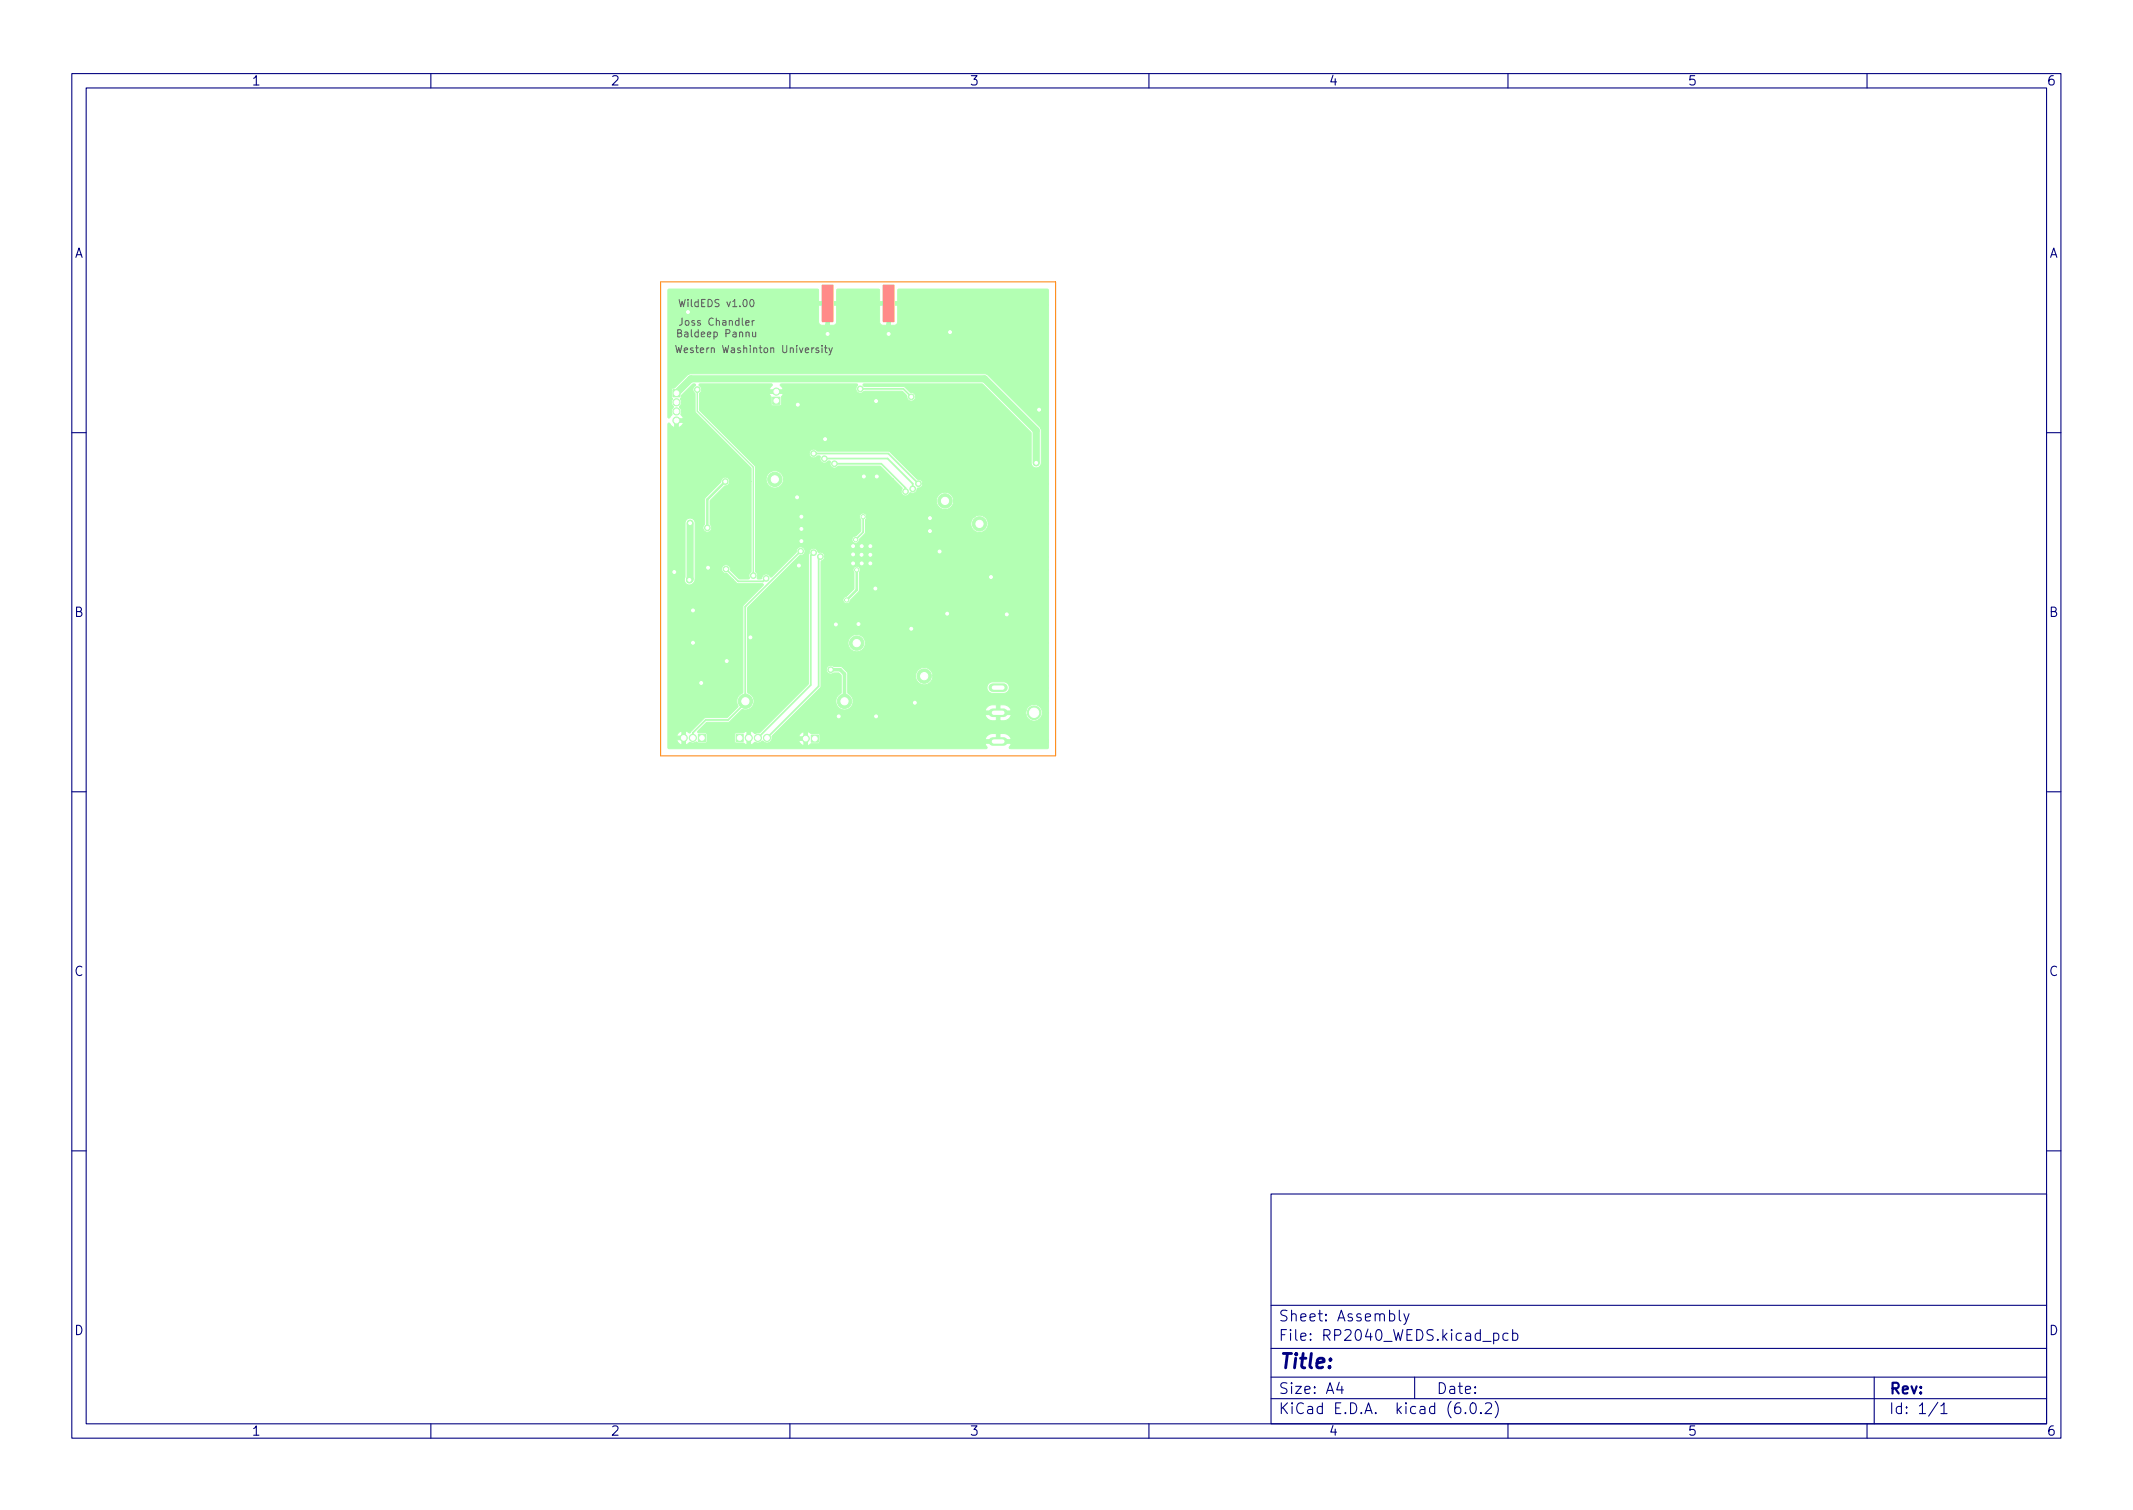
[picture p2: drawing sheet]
<svg xmlns="http://www.w3.org/2000/svg" width="297mm" height="210mm" viewBox="0 0 297 210" stroke-linecap="round" stroke-linejoin="round" font-family="sans-serif">
<g fill="#b3ffb3" stroke="#b3ffb3" stroke-width=".14">
<path d="M97.3 102.2h1v1h-1z"/>
<path d="M113 102.3h1v1h-1z"/>
<path d="M102.5 102.2h1v1h-1z"/>
<path d="M123 39.7h1.5v5.1h-1.5z"/>
<path d="M114.5 39.7h1.5v5.1h-1.5z"/>
<path d="M93.7 54.2h1v1h-1z"/>
<path d="M107.6 55.3h1v1h-1z"/>
<path d="M93 40.3l.2-.1h20.6l.2 .2v1.6h2.5l.1-1.7 5.7-.1 .2 .2v1.6h2.5v-1.6l.2-.2 20.7 .1 .1 .1v2.1h-22v2.8h-.5v-2.8h-8v2.8h-.5v-2.8h-1v2.4l.1 .3 .4 .1h1.6l.3-.3 .1-2.5h6v2.4l.1 .3 .4 .1h1.6l.3-.3 .1-2.5h21v24.8h-17.5v-.1a.78 .78 0 0 0-.8-.5l-3.9-3.9h-10a.62 .62 0 0 0-.9 0 .62 .62 0 0 0 .1 .9 .62 .62 0 0 0 .9-.2h.3v.1a.65 .65 0 0 0 .4 .8 .65 .65 0 0 0 .8-.2l.2 .1a.62 .62 0 0 0 .6 .9l.6-.3h5.8l1.8 1.8h-15.3a1.2 1.2 0 0 0-1.8-1 1.2 1.2 0 0 0-.1 2 1.2 1.2 0 0 0 1.9-.8v-.2h15.3l1.2 1.3a.62 .62 0 0 0 .2 1 .62 .62 0 0 0 .9-.4l.3 .1a.63 .63 0 0 0 .7-.7 .76 .76 0 0 0 .8-.7h17.5v2.4h-13.2a1.21 1.21 0 0 0-1.1-1.2 1.2 1.2 0 0 0-1.3 1.2 1.2 1.2 0 0 0 1.2 1.2 1.2 1.2 0 0 0 1.2-1.2h13.2v3.2h-8.4a1.2 1.2 0 0 0-1.9-1h-15l-.1-.3a.49 .49 0 0 0-.7 0l-.2 .3 .2 .5v1.5l-.7 .7a.52 .52 0 0 0-.5 .8l.1 .1a.53 .53 0 0 0 .6 .1 .53 .53 0 0 0 .3-.5l.8-.9v-1.8l.2-.5h15v.1a1.21 1.21 0 0 0 .2 2 1.21 1.21 0 0 0 1.7-1.1h8.4v4.6h-31.1l-.1-.3-.2-.2-.6-.1-.1-.1a.64 .64 0 0 0-.8-.4 .64 .64 0 0 0-.4 .7l-.1 .2v17.9l-6.8 6.8-.7 .1-.6-.3v1.9h-.5v-1.9l-.5 .2h-1l-.2 .2v1.1l.1 .1 1.1 .1 .5 .2h.5l.6-.3h.5l.5-.2 .6 .3a.72 .72 0 0 0 .8-1l6.8-6.8v-17.5l.2-.1a.59 .59 0 0 0 .4-.6h31.1v1.8h-26.2l-.1-.3a.49 .49 0 0 0-.7 0l-.2 .3 .1 .4v2.3l-1.1 1a.51 .51 0 0 0-.4 .6 .51 .51 0 0 0 .6 .5 .51 .51 0 0 0 .4-.6l1.3-1.2v-2.6l.1-.4h26.2v10.2h-25.5v-.2a1.21 1.21 0 0 0-1.9-.7 1.21 1.21 0 0 0 .2 2 1.21 1.21 0 0 0 1.7-1.1h25.5v4.6h-16.1v-.2a1.23 1.23 0 0 0-1.1-1l-.4 .1-.4 .2a1.21 1.21 0 0 0 .2 2 1.21 1.21 0 0 0 1.7-1.1h16.1v1.6h-5.4l-.1-.3a.82 .82 0 0 0-.7-.5l-1.9 .1a.8 .8 0 0 0-.4 .9 .8 .8 0 0 0 .7 .6h1.6a.79 .79 0 0 0 .8-.7l5.4-.1v1.9h-27.2l-.2-.6-.5-.6-.1-2.8-.9-.8h-1a.62 .62 0 0 0-.9 0 .62 .62 0 0 0 .1 .9 .62 .62 0 0 0 .8 0h.7l.3 .3 .1 2.5a1.26 1.26 0 0 0-.8 1.2 1.26 1.26 0 0 0 .9 1.1 1.21 1.21 0 0 0 1.5-1.2h27.2v1.6h-.8l-.2-.6-.5-.4a1.15 1.15 0 0 0-1.6 .8h-2.1l-.3-.6-.3-.2-.4-.1h-.5v.9h-.6v-.9h-.6a1.04 1.04 0 0 0-.9 .9h5.7v.5h-3.6v.8h-.6v-.8h-1.5a1.07 1.07 0 0 0 1 .9l1.9-.1 .5-.3 .2-.5h2.1a1.16 1.16 0 0 0 1.3 .9 1.16 1.16 0 0 0 1-1.2h.8v3.8h-5.2l-.3-.6-.3-.2-.4-.1h-.5v.9h-.6v-.9h-.6a1.04 1.04 0 0 0-.9 .9h8.8v.4h-31.8l-.1-1.2-1.1-.1-.5-.2v.7h-.6v-.7l-.4 .2-.3 .5h1.3v1.2h-.6v-.7h-.7l.3 .5 .4 .2h.6l.5-.3h1.1l.1-.1h31.8v.7l-.1 .1h-5.2l-.2-.1 .3-.6h-3.6l.3 .6-.2 .1h-44.1h-.2v-45.1l.1-.2h.1l.3 .4 .4 .2 .1-1.1 1.2-.1-.4-.7a.77 .77 0 0 0-.2-.9 1.02 1.02 0 0 0 .2-1.2l.1-.5 1.5-1.5h.4a.38 .38 0 0 1-.2 .5l-.1 .4 .3 .4v2.6l1.5 1.4h-3.8v.7l.4-.2 .3-.5h3.1l6.3 6.4v1.8h-3a.63 .63 0 0 0-.7-.5 .63 .63 0 0 0-.5 .7l-2.3 2.2v3.6a.63 .63 0 0 0-.1 .9 .63 .63 0 0 0 1 0 .63 .63 0 0 0-.1-.9v-3.3l2-2 .5-.2 .2-.5h3l-.1 12.7a.78 .78 0 0 0-.1 .8l-1.4 .1-1.3-1.2a.64 .64 0 0 0-.5-.8 .64 .64 0 0 0-.7 .7 .64 .64 0 0 0 .8 .6l.8 .8h-5.3v-7.9l-.1-.3-.2-.2a.7 .7 0 0 0-1.1 .5v7.6a.73 .73 0 0 0 .3 1 .73 .73 0 0 0 1-.4l.1-.3h5.3l.7 .6h3.4l.1 .1v.1l-2.8 2.8-.1 .1 .1 12a1.32 1.32 0 0 0-.7 1.9l-.1 .1-1.4 1.5h-3.1l-2.1 2.1-.1 .1-.5-.3v.7h-.5v-.7l-.3 .1-.5 .6h1.3v1.2h-.5v-.7h-.8l.2 .3 .5 .4h.6l.6-.3 .3 .1 .6-.2 .2 .1h1.1l.2-.1-.1-1.2-1.1-.1-.1-.1 1.2-1.3h3.1l1.8-1.8a1.28 1.28 0 0 0 1.7-1.4 1.33 1.33 0 0 0-.9-.9v-11.9l7.2-7.2h.2a.61 .61 0 0 0 .6-.7 .61 .61 0 0 0-.7-.6 .61 .61 0 0 0-.5 .8l-3.6 3.5a.69 .69 0 0 0-.7-.5 .69 .69 0 0 0-.6 .7h-.4a.36 .36 0 0 1-.1-.5l-.3-.6v-14.6l-7.8-7.8v-2.3a.71 .71 0 0 0-.1-1.2l.2-.2 10 .1 .1 .1-.3 .4-.2 .3h2l-.4-.6v-.2l.1-.1h10.5l.1 .2v.1a.61 .61 0 0 0 0 .9 .61 .61 0 0 0 .9-.1h5.3l.4 .3h-18.9l.3 .5v1.1l.2 .1 1.1-.1 .1-1.1 .3-.5h16.9l.3 .3a.62 .62 0 0 0 .4 .8 .62 .62 0 0 0 .8-.5 .62 .62 0 0 0-.6-.8h-.2l-.9-.8h-5.4l-.2-.2 .1-.2 16.5 .1 6.8 6.7v4.3l.1 .3a.7 .7 0 0 0 .8 .3l.3-.2 .2-.4v-4.6l-.1-.3-7.3-7.4-.3-.1-41.1-.1-.5 .2-1.7 1.8-.4 .1-.1 1.2 .1 .2a1.05 1.05 0 0 0 .2 1.2 .88 .88 0 0 0-.2 1l-.4 .5-.2-.1z"/>
<circle cx="144" cy="99.2" r=".95"/>
<circle cx="96.5" cy="102.7" r=".5"/>
<circle cx="95.2" cy="102.7" r=".5"/>
<circle cx="112.2" cy="102.8" r=".5"/>
<circle cx="104.3" cy="102.7" r=".5"/>
<circle cx="105.5" cy="102.7" r=".5"/>
<circle cx="106.8" cy="102.7" r=".5"/>
<circle cx="128.7" cy="94.1" r="1"/>
<circle cx="117.6" cy="97.6" r="1"/>
<circle cx="119.3" cy="89.5" r="1"/>
<circle cx="103.8" cy="97.6" r="1"/>
<circle cx="131.6" cy="69.7" r="1"/>
<circle cx="136.4" cy="72.9" r="1"/>
<circle cx="107.9" cy="66.7" r="1"/>
<circle cx="94.2" cy="56" r=".5"/>
<circle cx="94.2" cy="57.3" r=".5"/>
<circle cx="94.2" cy="58.6" r=".5"/>
<circle cx="108.1" cy="54.5" r=".5"/>
<circle cx="122" cy="99.7" r=".4"/>
<circle cx="123.8" cy="46.5" r=".4"/>
<circle cx="120" cy="77.2" r=".4"/>
<circle cx="118.8" cy="78.4" r=".4"/>
<circle cx="111.6" cy="71.9" r=".4"/>
<circle cx="122" cy="55.8" r=".4"/>
<circle cx="127.4" cy="97.8" r=".4"/>
<circle cx="118.8" cy="77.2" r=".4"/>
<circle cx="140.2" cy="85.5" r=".4"/>
<circle cx="121.2" cy="76" r=".4"/>
<circle cx="120" cy="76" r=".4"/>
<circle cx="121.9" cy="81.9" r=".4"/>
<circle cx="97.7" cy="95.1" r=".4"/>
<circle cx="111.3" cy="78.7" r=".4"/>
<circle cx="111.6" cy="75.3" r=".4"/>
<circle cx="126.9" cy="87.5" r=".4"/>
<circle cx="129.5" cy="73.9" r=".4"/>
<circle cx="121.2" cy="77.2" r=".4"/>
<circle cx="93.9" cy="79.6" r=".4"/>
<circle cx="104.5" cy="88.7" r=".4"/>
<circle cx="95.8" cy="43.4" r=".4"/>
<circle cx="115.3" cy="46.5" r=".4"/>
<circle cx="101.2" cy="92" r=".4"/>
<circle cx="114.9" cy="61.1" r=".4"/>
<circle cx="131.9" cy="85.4" r=".4"/>
<circle cx="98.6" cy="79" r=".4"/>
<circle cx="111.6" cy="73.6" r=".4"/>
<circle cx="130.8" cy="76.8" r=".4"/>
<circle cx="138" cy="80.3" r=".4"/>
<circle cx="132.3" cy="46.2" r=".4"/>
<circle cx="119.6" cy="86.9" r=".4"/>
<circle cx="111" cy="69.2" r=".4"/>
<circle cx="111.1" cy="56.3" r=".4"/>
<circle cx="129.5" cy="72.1" r=".4"/>
<circle cx="122.1" cy="66.3" r=".4"/>
<circle cx="120" cy="78.4" r=".4"/>
<circle cx="116.8" cy="99.7" r=".4"/>
<circle cx="118.8" cy="76" r=".4"/>
<circle cx="121.2" cy="78.4" r=".4"/>
<circle cx="96.5" cy="89.5" r=".4"/>
<circle cx="96.5" cy="85" r=".4"/>
<circle cx="144.7" cy="57" r=".4"/>
<circle cx="116.4" cy="86.9" r=".4"/>
<circle cx="120.3" cy="66.3" r=".4"/>
<circle cx="115.7" cy="93.2" r=".4"/>
<circle cx="144.3" cy="64.4" r=".4"/>
<circle cx="111.5" cy="76.7" r=".4"/>
<circle cx="113.3" cy="76.9" r=".4"/>
<circle cx="114.3" cy="77.5" r=".4"/>
<circle cx="104.9" cy="80.1" r=".4"/>
<circle cx="126.9" cy="55.2" r=".4"/>
<circle cx="97.1" cy="54.2" r=".4"/>
<circle cx="119.8" cy="54.1" r=".4"/>
<circle cx="98.5" cy="73.5" r=".4"/>
<circle cx="101" cy="67" r=".4"/>
<circle cx="113.3" cy="63.1" r=".4"/>
<circle cx="127.9" cy="67.3" r=".4"/>
<circle cx="114.8" cy="63.9" r=".4"/>
<circle cx="127.1" cy="68.1" r=".4"/>
<circle cx="126.1" cy="68.4" r=".4"/>
<circle cx="116.2" cy="64.6" r=".4"/>
<circle cx="106.7" cy="80.5" r=".4"/>
<circle cx="101.1" cy="79.2" r=".4"/>
<circle cx="96.1" cy="72.8" r=".4"/>
<circle cx="96" cy="80.7" r=".4"/>
<circle cx="119.3" cy="79.3" r=".3"/>
<circle cx="117.9" cy="83.5" r=".3"/>
<circle cx="120.2" cy="71.9" r=".3"/>
<circle cx="119.2" cy="75.1" r=".3"/>
</g>
<path d="M138.3 95.7h1.5M138.3 99.2h1.5M138.3 103.2h1.5" fill="none" stroke="#b3ffb3" stroke-width="1.2"/>
<path d="M115.7 93.2h1.3l.6 .6v3.8" fill="none" stroke="#b3ffb3" stroke-width=".5"/>
<path d="M94.2 54.7l2-2h40.9l7.2 7.2v4.5M96.1 72.8v7.8l-.1 .1" fill="none" stroke="#b3ffb3" stroke-width="1"/>
<path d="M119.8 54.1h6l1.1 1.1M101.1 79.2l1.7 1.7h3.5l.4-.4M111.5 76.7l-7.7 7.8v13.4l-2.4 2.3h-3.1l-1.8 1.8v.7M113.3 76.9l-.4 .4v18.1l-7.4 7.3M113.3 63.1h10.4l4.2 4.2M114.3 77.5l-.3 .2v17.9l-7.2 7.1M114.8 63.9l8.8-.1 3.5 3.5v.8M116.2 64.6h6.5l3.4 3.3v.5M120.2 71.9v2.2l-1 1" fill="none" stroke="#b3ffb3" stroke-width=".25"/>
<path d="M97.1 54.2v3l7.8 7.8v15.1" fill="none" stroke="#b3ffb3" stroke-width=".2"/>
<path d="M101 67l-2.5 2.5v4M119.3 79.3v2.8l-1.4 1.4" fill="none" stroke="#b3ffb3" stroke-width=".35"/>
<g fill="#fff" stroke="#fff" stroke-width=".14">
<circle cx="122" cy="99.7" r=".2"/>
<circle cx="123.8" cy="46.5" r=".2"/>
<circle cx="120" cy="77.2" r=".2"/>
<circle cx="118.8" cy="78.4" r=".2"/>
<circle cx="111.6" cy="71.9" r=".2"/>
<circle cx="122" cy="55.8" r=".2"/>
<circle cx="127.4" cy="97.8" r=".2"/>
<circle cx="118.8" cy="77.2" r=".2"/>
<circle cx="140.2" cy="85.5" r=".2"/>
<circle cx="121.2" cy="76" r=".2"/>
<circle cx="120" cy="76" r=".2"/>
<circle cx="121.9" cy="81.9" r=".2"/>
<circle cx="97.7" cy="95.1" r=".2"/>
<circle cx="111.3" cy="78.7" r=".2"/>
<circle cx="111.6" cy="75.3" r=".2"/>
<circle cx="126.9" cy="87.5" r=".2"/>
<circle cx="129.5" cy="73.9" r=".2"/>
<circle cx="121.2" cy="77.2" r=".2"/>
<circle cx="93.9" cy="79.6" r=".2"/>
<circle cx="104.5" cy="88.7" r=".2"/>
<circle cx="95.8" cy="43.4" r=".2"/>
<circle cx="115.3" cy="46.5" r=".2"/>
<circle cx="101.2" cy="92" r=".2"/>
<circle cx="114.9" cy="61.1" r=".2"/>
<circle cx="131.9" cy="85.4" r=".2"/>
<circle cx="98.6" cy="79" r=".2"/>
<circle cx="111.6" cy="73.6" r=".2"/>
<circle cx="130.8" cy="76.8" r=".2"/>
<circle cx="138" cy="80.3" r=".2"/>
<circle cx="132.3" cy="46.2" r=".2"/>
<circle cx="119.6" cy="86.9" r=".2"/>
<circle cx="111" cy="69.2" r=".2"/>
<circle cx="111.1" cy="56.3" r=".2"/>
<circle cx="129.5" cy="72.1" r=".2"/>
<circle cx="122.1" cy="66.3" r=".2"/>
<circle cx="120" cy="78.4" r=".2"/>
<circle cx="116.8" cy="99.7" r=".2"/>
<circle cx="118.8" cy="76" r=".2"/>
<circle cx="121.2" cy="78.4" r=".2"/>
<circle cx="96.5" cy="89.5" r=".2"/>
<circle cx="96.5" cy="85" r=".2"/>
<circle cx="144.7" cy="57" r=".2"/>
<circle cx="116.4" cy="86.9" r=".2"/>
<circle cx="120.3" cy="66.3" r=".2"/>
<circle cx="115.7" cy="93.2" r=".2"/>
<circle cx="144.3" cy="64.4" r=".2"/>
<circle cx="111.5" cy="76.7" r=".2"/>
<circle cx="113.3" cy="76.9" r=".2"/>
<circle cx="114.3" cy="77.5" r=".2"/>
<circle cx="104.9" cy="80.1" r=".2"/>
<circle cx="126.9" cy="55.2" r=".2"/>
<circle cx="97.1" cy="54.2" r=".2"/>
<circle cx="119.8" cy="54.1" r=".2"/>
<circle cx="98.5" cy="73.5" r=".2"/>
<circle cx="101" cy="67" r=".2"/>
<circle cx="113.3" cy="63.1" r=".2"/>
<circle cx="127.9" cy="67.3" r=".2"/>
<circle cx="114.8" cy="63.9" r=".2"/>
<circle cx="127.1" cy="68.1" r=".2"/>
<circle cx="126.1" cy="68.4" r=".2"/>
<circle cx="116.2" cy="64.6" r=".2"/>
<circle cx="106.7" cy="80.5" r=".2"/>
<circle cx="101.1" cy="79.2" r=".2"/>
<circle cx="96.1" cy="72.8" r=".2"/>
<circle cx="96" cy="80.7" r=".2"/>
<circle cx="119.3" cy="79.3" r=".15"/>
<circle cx="117.9" cy="83.5" r=".15"/>
<circle cx="120.2" cy="71.9" r=".15"/>
<circle cx="119.2" cy="75.1" r=".15"/>
<circle cx="144" cy="99.2" r=".65"/>
<circle cx="97.8" cy="102.7" r=".32"/>
<circle cx="96.5" cy="102.7" r=".32"/>
<circle cx="95.2" cy="102.7" r=".32"/>
<circle cx="113.5" cy="102.8" r=".33"/>
<circle cx="112.2" cy="102.8" r=".33"/>
<circle cx="103" cy="102.7" r=".32"/>
<circle cx="104.3" cy="102.7" r=".32"/>
<circle cx="105.5" cy="102.7" r=".32"/>
<circle cx="106.8" cy="102.7" r=".32"/>
<circle cx="128.7" cy="94.1" r=".5"/>
<circle cx="117.6" cy="97.6" r=".5"/>
<circle cx="119.3" cy="89.5" r=".5"/>
<circle cx="103.8" cy="97.6" r=".5"/>
<circle cx="131.6" cy="69.7" r=".5"/>
<circle cx="136.4" cy="72.9" r=".5"/>
<circle cx="107.9" cy="66.7" r=".5"/>
<circle cx="94.2" cy="54.7" r=".33"/>
<circle cx="94.2" cy="56" r=".33"/>
<circle cx="94.2" cy="57.3" r=".33"/>
<circle cx="94.2" cy="58.6" r=".33"/>
<circle cx="108.1" cy="55.8" r=".32"/>
<circle cx="108.1" cy="54.5" r=".32"/>
</g>
<path d="M138.4 95.7h1.2M138.4 99.2h1.2M138.4 103.2h1.2" fill="none" stroke="#fff" stroke-width=".6"/>
<g fill="#ff8a8a" stroke="#ff8a8a" stroke-width=".14">
<path d="M123 39.7h1.5v5.1h-1.5z"/>
<path d="M114.5 39.7h1.5v5.1h-1.5z"/>
</g>
<path d="M94.1 48.1l.2 1 .2-.7 .2 .7 .3-1M94.4 46.4l.4-.1 .1-.1-.1-.2-.4-.1v1h.4l.1-.1v-.2l-.2-.2M104.8 46.2v.7h.3l.1-.1M105.2 46.2v.7M115.4 48.4l.3 .7M115.9 48.4l-.3 .9-.2 .1" fill="none" stroke="#626262" stroke-width=".15"/>
<path d="M92 39.2h55v66h-55z" fill="none" stroke="#ff8000" stroke-width=".14"/>
<g fill="none" stroke="#000080" stroke-width=".15">
<path d="M10 10.2h277v190.1h-277zM12 12.2h273v186.1h-273zM60 10.2v2M110 10.2v2M160 10.2v2M210 10.2v2M260 10.2v2M10 60.2h2M285 60.2h2M10 110.2h2M285 110.2h2M10 160.2h2"/>
<path d="M177 166.3h108v32h-108zM285 160.2h2M60 198.3v2M110 198.3v2M160 198.3v2M177 194.8h108M177 191.8h108M177 187.8h108M177 181.8h108M186.5 192.5l-.4 1h1M186.9 193v1M194.9 182.4v1.3l.2 .2"/>
<path d="M195.5 182.9l.4 1M196.2 182.9l-.5 1.4-.2 .1M197 191.8v3M204.1 196.7v.1h-.1l.1-.1v.1M204.9 195.4a.36 .36 0 0 1 .6 .2 .77 .77 0 0 1-.4 1.2 1 1 0 0 1-.2-1.4zM206.2 196.7l.1 .1h-.1h-.1l.1-.1v.1M206.9 195.5l.2-.2 .5 .1a.41 .41 0 0 1 0 .6l-.8 .8h.9M208 185.7l.4-.1 .3 .3v.4l-.1 .3h-.2h-.4M208.2 195.1a1.72 1.72 0 0 1 0 2.3M210 198.3v2M210 185.7l-.4-.1-.3 .3v.4l.1 .3h.2h.4M210.6 185.7l.5-.1 .3 .3v.4l-.2 .3h-.1h-.5"/>
<path d="M210.6 185.1v1.5M260 198.3v2M261 191.8v6.5M269.9 195.3l-1.3 1.9M270.3 195.8l.4-.5v1.5M270.3 196.8h.8"/>
</g>
<text font-size="2.8" fill="#000080" x="178" y="190.6">Title:</text>
<g font-size="2.1" fill="#000080">
<text x="178" y="184">Sheet: Assembly</text>
<text x="178" y="186.7">File: RP2040_WEDS.kicad_pcb</text>
<text x="178" y="196.9">KiCad E.D.A. kicad (6.0.2)</text>
<text x="178" y="194.1">Size: A4</text>
<text x="200" y="194.1">Date:</text>
<text x="263" y="194.1">Rev:</text>
<text x="263" y="196.9">Id: 1/1</text>
</g>
<g font-size="1.8" fill="#000080">
<text x="35" y="11.9">1</text>
<text x="85" y="11.9">2</text>
<text x="135" y="11.9">3</text>
<text x="185" y="11.9">4</text>
<text x="235" y="11.9">5</text>
<text x="285" y="11.9">6</text>
<text x="10.3" y="35.9">A</text>
<text x="285.3" y="35.9">A</text>
<text x="10.3" y="85.9">B</text>
<text x="285.3" y="85.9">B</text>
<text x="10.3" y="135.9">C</text>
<text x="285.3" y="135.9">C</text>
<text x="10.3" y="185.9">D</text>
<text x="285.3" y="185.9">D</text>
<text x="35" y="199.9">1</text>
<text x="85" y="199.9">2</text>
<text x="135" y="199.9">3</text>
<text x="185" y="199.9">4</text>
<text x="235" y="199.9">5</text>
<text x="285" y="199.9">6</text>
</g>
<g font-size="1.4" fill="#626262">
<text x="94.8" y="47">Baldeep Pannu</text>
<text x="95" y="42.7">WildEDS v1.00</text>
<text x="95" y="45.3">Joss Chandler</text>
<text x="94.9" y="49.1">Western Washinton University</text>
</g>
</svg>
